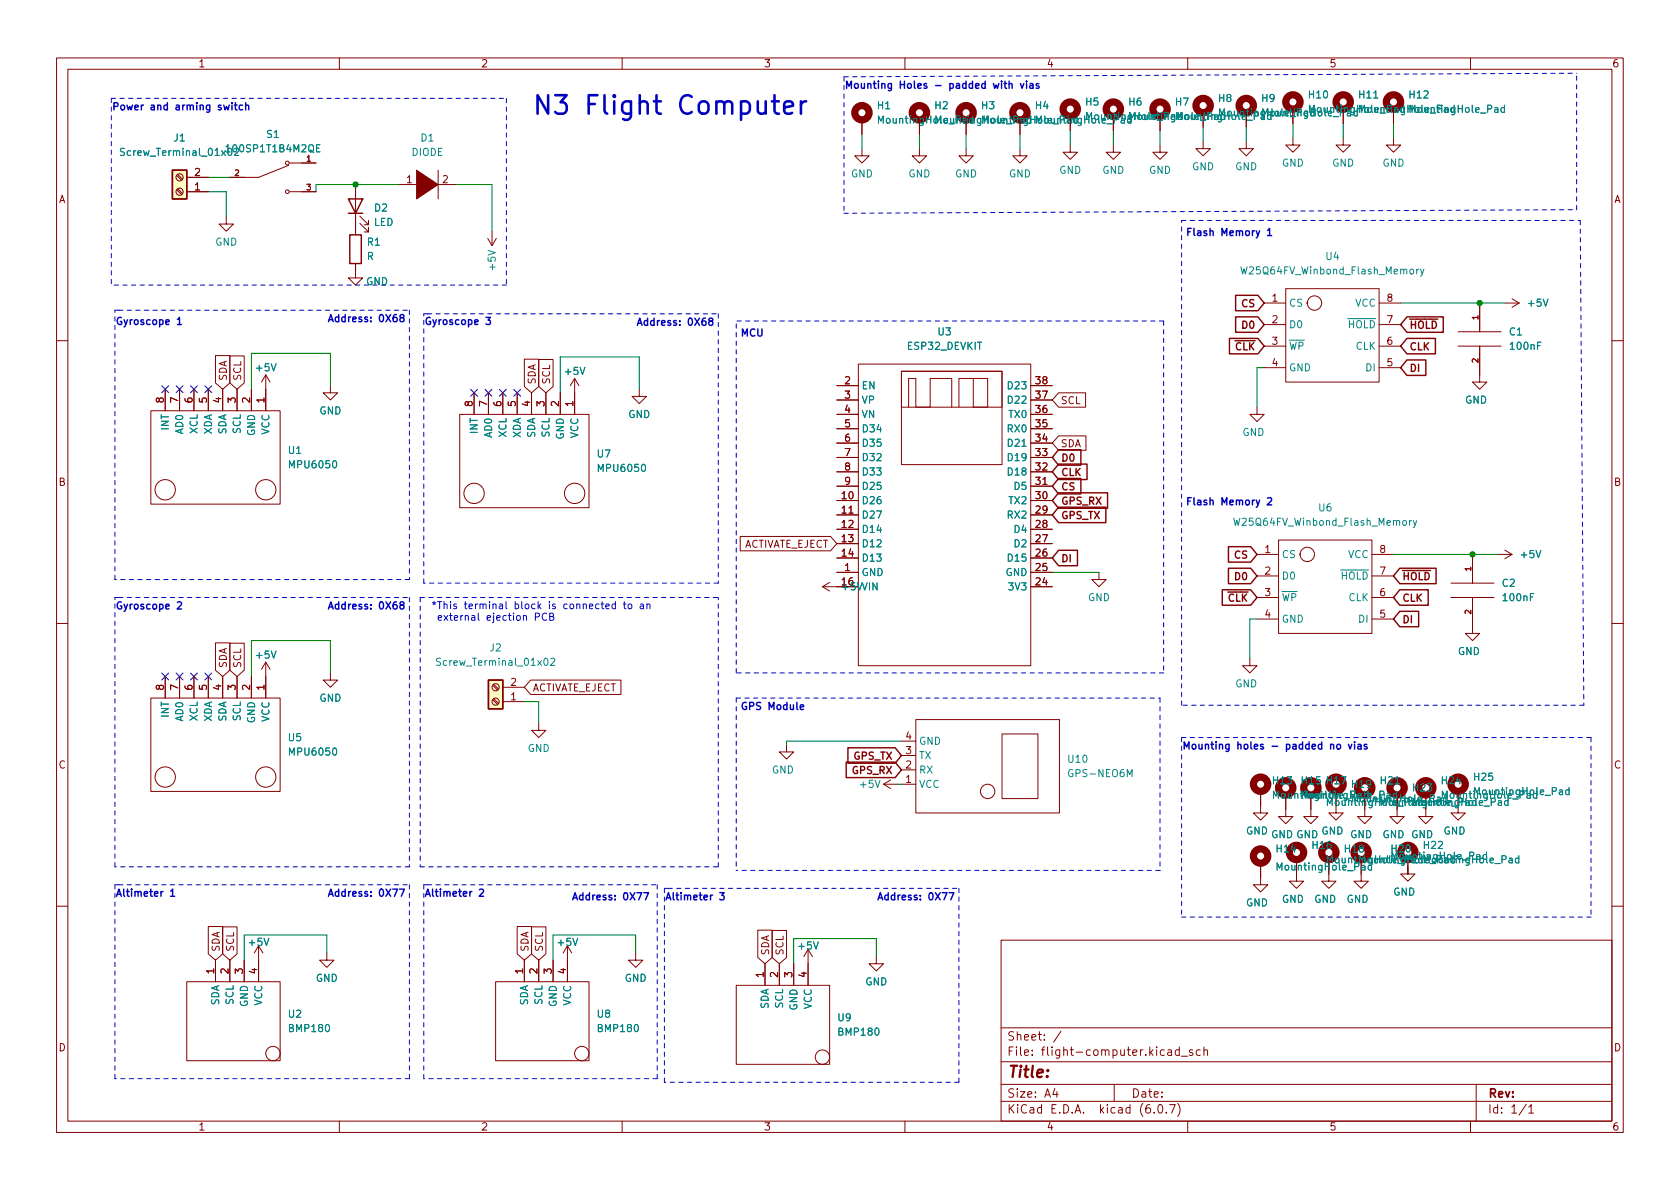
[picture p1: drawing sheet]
<svg xmlns="http://www.w3.org/2000/svg" width="297mm" height="210mm" viewBox="0 0 297 210" stroke-linecap="round" stroke-linejoin="round" font-family="sans-serif">
<g fill="none" stroke="#840000" stroke-width=".18">
<path d="M10 10.2h277v190.1h-277zM12 12.2h273v186.1h-273zM60 10.2v2M110 10.2v2M160 10.2v2M210 10.2v2M212.7 19.9v2.6M220.3 19.9v2.6M228.6 19.3v2.5M237.5 19.3v2.5M246.4 19.3v2.5M260 10.2v2"/>
<path d="M31.2 31l.9 .9M31.2 33.6l.9 .8M31.4 30.9l.9 .8M31.4 33.4l.9 .8M33 33.9h3.8M33 31.4h3.8M40 38.3v1.3h1.3l-1.3 1.3-1.3-1.3h1.3M51.1 29.2l-5.4 2.2h-5.1M51.2 33.9h4.7M51.2 28.8h4.7M62.9 32.6v8.9M63.6 39.5l1.6 1.5v-.7v.7h-.8"/>
<path d="M63.6 38.2l1.6 1.5v-.7v.7h-.8M70.5 32.6h3.8M76.8 32.6h3.8M77.5 30.1v5.1M152.4 26.3v1.3h1.3l-1.3 1.2-1.3-1.2h1.3M152.4 21.2v2.5M162.6 26.3v1.3h1.2l-1.2 1.2-1.3-1.2h1.3M162.6 21.2v2.5M170.8 26.3v1.3h1.3l-1.3 1.2-1.3-1.2h1.3M170.8 21.2v2.5M180.3 26.3v1.3h1.3l-1.3 1.2-1.2-1.2h1.2M180.3 21.2v2.5"/>
<path d="M189.2 25.6v1.3h1.3l-1.3 1.3-1.2-1.3h1.2M189.2 20.6v2.5M196.8 25.6v1.3h1.3l-1.3 1.3-1.2-1.3h1.2M196.8 20.6v2.5M205.1 25.6v1.3h1.3l-1.3 1.3-1.3-1.3h1.3M205.1 20.6v2.5M212.7 25v1.3h1.3l-1.3 1.3-1.2-1.3h1.2M220.3 25v1.3h1.3l-1.3 1.3-1.2-1.3h1.2M228.6 24.4v1.2h1.3l-1.3 1.3-1.3-1.3h1.3M237.5 24.4v1.2h1.3l-1.3 1.3-1.3-1.3h1.3M246.4 24.4v1.2h1.2l-1.2 1.3-1.3-1.3h1.3M62.9 46.6v2.5h1.2l-1.2 1.3-1.3-1.3h1.3"/>
<path d="M86.2 42.2l.8 1.2M87 40.9v2.5M87.8 42.2l-.8 1.2M223.5 53.6h3.8M223.5 57.4h3.8M227.3 51h16.5v16.6h-16.5zM243.8 53.6h3.8M243.8 57.4h3.8M257.8 58.7h7.6M261.6 53.6v5.1M266.1 53.6h2.5M267.3 52.8l1.3 .8"/>
<path d="M268.6 53.6l-1.3 .8M10 60.2h2M26.7 72.6h22.8v16.5h-22.8zM29.2 68.8v3.8M31.7 68.8v3.8M34.3 68.8v3.8M36.8 68.8v3.8M38.1 62.9h2.5v4.8l-1.2 1.1-1.3-1.1zM39.4 68.8v3.8M40.6 62.9h2.6v4.8l-1.3 1.1-1.3-1.1zM41.9 68.8v3.8M44.4 68.8v3.8"/>
<path d="M47 66.3v6.3M47 66.3l-.8 1.3M47 66.3l.8 1.3M58.4 68.2v1.3h1.3l-1.3 1.2-1.3-1.2h1.3M81.3 73.3h22.8v16.5h-22.8zM83.8 69.5v3.8M86.4 69.5v3.8M88.9 69.5v3.8M91.4 69.5v3.8M92.7 63.5h2.6v4.9l-1.3 1.1-1.3-1.1zM94 69.5v3.8M95.2 63.6h2.6v4.8l-1.3 1.1-1.3-1.1z"/>
<path d="M96.5 69.5v3.8M99.1 69.5v3.8M101.6 66.9v6.4M101.6 66.9l-.8 1.3M101.6 66.9l.8 1.3M113 68.8v1.3h1.3l-1.3 1.3-1.2-1.3h1.2M148 68.2h3.8M148 70.7h3.8M148 78.4h3.8M148 75.8h3.8M148 73.3h3.8M151.8 64.4h30.4v53.3h-30.4z"/>
<path d="M159.4 65.7h.1M159.4 65.7h17.8v16.5h-17.8zM159.4 65.7h17.8v6.3h-17.8zM160.7 72v-5.1h1.2v5.1h2.6v-5.1h3.8v5.1M172.1 66.9v5.1h2.5v-5.1h-5.1v5.1M182.2 68.2h3.9M182.2 70.7h3.9M182.2 78.4h3.9M182.2 75.8h3.9M182.2 73.3h3.9M187.2 77.1h4.8v2.5h-4.8l-1.1-1.2zM187.2 69.5h4.7v2.5h-4.7l-1.1-1.3z"/>
<path d="M222.2 72v1.3h1.3l-1.3 1.2-1.2-1.2h1.2M223.5 61.2h3.8M223.5 65h3.8M243.8 61.2h3.8M243.8 65h3.8M257.8 61.2h7.6M261.6 61.2v6.4h1.3l-1.3 1.2-1.3-1.2h1.3M285 60.2h2M130.9 94.9h15.9l1.2 1.2-1.2 1.3h-15.9zM148 88.5h3.8M148 91.1h3.8M148 93.6h3.8"/>
<path d="M148 96.1h3.8M148 98.7h3.8M148 86h3.8M148 83.4h3.8M148 80.9h3.8M182.2 88.5h3.9M182.2 91.1h3.9M182.2 93.6h3.9M182.2 96.1h3.9M182.2 98.7h3.9M182.2 86h3.9M182.2 83.4h3.9"/>
<path d="M182.2 80.9h3.9M222.2 98h3.9M226.1 95.5h16.5v16.5h-16.5zM242.6 98h3.8M260.3 98v5.1M264.8 98h2.5M266.1 97.3l1.2 .7M267.3 98l-1.2 .8M10 110.2h2M29.2 119.6v3.8M31.7 119.6v3.8M34.3 119.6v3.8"/>
<path d="M36.8 119.6v3.8M38.1 113.7h2.5v4.8l-1.2 1.1-1.3-1.1zM39.4 119.6v3.8M40.6 113.7h2.6v4.8l-1.3 1.1-1.3-1.1zM41.9 119.6v3.8M44.4 119.6v3.8M47 117.1v6.3M47 117.1l-.8 1.3M47 117.1l.8 1.3M58.4 119v1.3h1.3l-1.3 1.2-1.3-1.2h1.3M145.4 103.8h6.4M145.4 103.8l1.3 .7"/>
<path d="M146.7 103l-1.3 .8M148 101.2h3.8M182.2 101.2h3.9M182.2 103.8h3.9M194.3 101.2v1.3h1.3l-1.3 1.3-1.3-1.3h1.3M221 116.5v1.2h1.2l-1.2 1.3-1.3-1.3h1.3M222.2 101.8h3.9M222.2 105.7h3.9M222.2 109.5h3.9M242.6 101.8h3.8M242.6 105.7h3.8M242.6 109.5h3.8"/>
<path d="M256.5 105.7h7.7M256.5 103.1h7.7M260.3 105.7v6.3h1.3l-1.3 1.3-1.2-1.3h1.2M285 110.2h2M26.7 123.4h22.8v16.5h-22.8zM87.1 121.2l.9 .8M87.1 123.7l.9 .9M87.3 121l.9 .9M87.3 123.6l.9 .8M88.9 124.1h3.8M88.9 121.5h3.8M93.8 120.3h16v2.5h-16l-1.1-1.3z"/>
<path d="M95.2 127.9v1.3h1.3l-1.3 1.2-1.2-1.2h1.2M139.1 131.7v1.3h1.2l-1.2 1.2-1.3-1.2h1.3M156.2 138.7h2.5M156.2 138.7l1.3 .7M157.5 137.9l-1.3 .8M159.4 138.7h2.5M159.4 136.1h2.5M159.4 133.6h2.5M159.4 131.1h2.5M161.9 127.2h25.4v16.6h-25.4zM177.2 129.8h6.3v11.4h-6.3zM222.9 139.9v3.9h1.3l-1.3 1.2-1.3-1.2h1.3"/>
<path d="M236.2 139.9v3.9h1.3l-1.3 1.2-1.3-1.2h1.3M257.8 139.9v3.9h1.3l-1.3 1.2-1.3-1.2h1.3M222.9 152.6v3.9h1.3l-1.3 1.2-1.3-1.2h1.3M227.3 140.6v3.8h1.3l-1.3 1.3-1.2-1.3h1.2M229.2 152v3.8h1.3l-1.3 1.3-1.2-1.3h1.2M231.8 140.6v3.8h1.2l-1.2 1.3-1.3-1.3h1.3M234.9 152v3.8h1.3l-1.3 1.3-1.2-1.3h1.2M240.7 152v3.8h1.2l-1.2 1.3-1.3-1.3h1.3M241.3 140.6v3.8h1.3l-1.3 1.3-1.3-1.3h1.3M247 140.6v3.8h1.3l-1.3 1.3-1.3-1.3h1.3M248.9 152v2.6h-1.3l1.3 1.2 1.3-1.2h-1.3v-1.3M252.1 140.6v3.8h1.3l-1.3 1.3-1.3-1.3h1.3"/>
<path d="M10 160.2h2M33 173.6h16.5v14h-16.5zM36.8 163.8h2.6v4.9l-1.3 1.1-1.3-1.1zM38.1 169.8v3.8M39.4 163.9h2.5v4.8l-1.3 1.1-1.2-1.1zM40.6 169.8v3.8M43.2 169.8v3.8M45.7 167.3l-.7 1.2M45.7 167.3v6.3M45.7 167.3l.8 1.2M57.8 168.5v1.3h1.3l-1.3 1.3-1.3-1.3h1.3M87.6 173.6h16.5v14h-16.5z"/>
<path d="M91.4 163.8h2.6v4.9l-1.3 1.1-1.3-1.1zM92.7 169.8v3.8M94 163.9h2.5v4.8l-1.3 1.1-1.2-1.1zM95.2 169.8v3.8M97.8 169.8v3.8M100.3 167.3v6.3M100.3 167.3l-.7 1.2M100.3 167.3l.8 1.2M112.4 168.5v1.3h1.3l-1.3 1.3-1.3-1.3h1.3M130.2 174.2h16.5v14h-16.5zM134 164.5h2.5v4.8l-1.2 1.1-1.3-1.1zM135.3 170.4v3.8"/>
<path d="M136.5 164.5h2.6v4.8l-1.3 1.1-1.3-1.1zM137.8 170.4v3.8M140.3 170.4v3.8M142.9 167.9l-.8 1.3M142.9 167.9v6.3M142.9 167.9l.7 1.3M154.9 169.2v1.2h1.3l-1.3 1.3-1.2-1.3h1.2M177 166.3h108v32h-108zM285 160.2h2M60 198.3v2M110 198.3v2M160 198.3v2"/>
<path d="M177 194.8h108M177 191.8h108M177 187.8h108M177 181.8h108M186.5 192.5l-.4 1h1M186.9 193v1M187.6 182.4l-1.3 1.9M197 191.8v3M204.1 196.7v.1M204.9 195.4l.2-.1a.81 .81 0 0 1 .6 .7 .81 .81 0 0 1-.3 .8h-.2a.81 .81 0 0 1-.6-.6 .81 .81 0 0 1 .3-.8zM206.2 196.7v.1M206.5 185.7h.6v.9"/>
<path d="M206.8 195.3h1l-.7 1.5M207.1 186l-.5 .1a.29 .29 0 0 0-.2 .2 .29 .29 0 0 0 .2 .3h.5M208.2 195.1a1.72 1.72 0 0 1 0 2.3M208.5 185.7l-.4-.1-.3 .3v.4l.1 .3h.6M208.5 185.1v1.5M208.9 186.8h1.1M210 198.3v2M210.9 185.7l-.4-.1-.2 .2 .1 .3 .5 .1v.4h-.6M212.2 185.7l-.4-.1-.3 .3v.4l.1 .3h.6M212.9 185.8l.2-.2 .3 .1 .1 .9M212.9 185.1v1.5M260 198.3v2"/>
<path d="M261 191.8v6.5M269.9 195.3l-1.3 1.9M270.3 195.8l.4-.5v1.5M270.3 196.8h.9"/>
<circle cx="31.7" cy="33.9" r=".63"/>
<circle cx="31.7" cy="31.4" r=".63"/>
<circle cx="50.8" cy="33.9" r=".33"/>
<circle cx="50.8" cy="28.8" r=".33"/>
<circle cx="232.4" cy="53.6" r="1.27"/>
<circle cx="29.2" cy="86.6" r="1.8"/>
<circle cx="47" cy="86.6" r="1.8"/>
<circle cx="83.8" cy="87.2" r="1.8"/>
<circle cx="101.6" cy="87.2" r="1.8"/>
<circle cx="231.1" cy="98" r="1.27"/>
<circle cx="29.2" cy="137.4" r="1.8"/>
<circle cx="47" cy="137.4" r="1.8"/>
<circle cx="87.6" cy="121.5" r=".63"/>
<circle cx="87.6" cy="124.1" r=".63"/>
<circle cx="174.6" cy="139.9" r="1.27"/>
<circle cx="48.3" cy="186.3" r="1.27"/>
<circle cx="102.9" cy="186.3" r="1.27"/>
<circle cx="145.4" cy="186.9" r="1.27"/>
</g>
<g fill="none" stroke="#840000" stroke-width="1.3">
<circle cx="152.4" cy="19.9" r="1.27"/>
<circle cx="162.6" cy="19.9" r="1.27"/>
<circle cx="170.8" cy="19.9" r="1.27"/>
<circle cx="180.3" cy="19.9" r="1.27"/>
<circle cx="189.2" cy="19.3" r="1.27"/>
<circle cx="196.8" cy="19.3" r="1.27"/>
<circle cx="205.1" cy="19.3" r="1.27"/>
<circle cx="212.7" cy="18.7" r="1.27"/>
<circle cx="220.3" cy="18.7" r="1.27"/>
<circle cx="228.6" cy="18" r="1.27"/>
<circle cx="237.5" cy="18" r="1.27"/>
<circle cx="246.4" cy="18" r="1.27"/>
<circle cx="222.9" cy="138.7" r="1.27"/>
<circle cx="227.3" cy="139.3" r="1.27"/>
<circle cx="231.8" cy="139.3" r="1.27"/>
<circle cx="236.2" cy="138.7" r="1.27"/>
<circle cx="241.3" cy="139.3" r="1.27"/>
<circle cx="247" cy="139.3" r="1.27"/>
<circle cx="252.1" cy="139.3" r="1.27"/>
<circle cx="257.8" cy="138.7" r="1.27"/>
<circle cx="222.9" cy="151.4" r="1.27"/>
<circle cx="229.2" cy="150.7" r="1.27"/>
<circle cx="234.9" cy="150.7" r="1.27"/>
<circle cx="240.7" cy="150.7" r="1.27"/>
<circle cx="248.9" cy="150.7" r="1.27"/>
</g>
<g fill="none" stroke="#008484" stroke-width=".18">
<path d="M197.1 19.9v1.1l.3 .1M197.8 19.9v.1M266 19.1l-.4-.1-.2 .3 .1 .5h.5M266 18.6v1.3M22 26.3l-.5-.1-.2 .1v.4l.6 .2 .1 .4-.2 .2-.5-.1M39.9 26l.4-.4v1.3M56.6 25.6h-.6v1.3h.6M192.2 21.1v-1.2l.4 .9 .4-.9v1.2M200 21l-.4-.1-.3 .3 .2 .5h.5M200.1 20.3v1l-.3 .3-.3-.1M200.1 20.4l-.4-.1-.2 .2 .1 .6h.5M215.9 20.3v1l-.2 .3-.3-.1"/>
<path d="M215.9 20.4l-.3-.1-.3 .2 .2 .6h.4M219.4 47.2l.3 1.2 .3-.9 .2 .9 .3-1.2M250.5 47.6v.8M250.9 47.6l-.4 .2M251.2 47.6l.3 .8M251.8 47.6l-.5 1.2-.1 .1M218.1 91.6l.3 1.3 .3-.9 .2 .9 .3-1.3M249.2 92.1v.8M249.6 92.1l-.4 .2M249.9 92.1l.3 .8M250.5 92.1l-.4 1.1-.2 .1M77.9 116.5l-.5-.1-.2 .1v.4l.6 .2 .1 .3-.2 .3-.5-.1"/>
<path d="M97.4 116.5l.5-.1 .2 .4-.8 .9h.8M246.9 139.9v1.3M265.6 139.3v1l.3 .2M266.4 139.3v.1M269.3 139.3v1.2M270 139.3v1.2M270.6 139.8l.2-.1 .3 .1 .1 .5-.1 .2h-.3l-.2-.1zM271.7 139.9v1.3M271.7 139.3v1l.2 .2M274.5 139.9h.6l.1-.2-.1-.3-.6-.1v1.2M275.7 139.7h.5l.1 .8M276.3 140h-.4l-.2 .2 .2 .3h.4"/>
<path d="M277.4 139.7h-.3l-.3 .2 .1 .6h.5M277.4 139.3v1.2M234.7 142.4v-1.2l.4 .9 .4-.9v1.2M236.2 141.6h.3l.3 .2v.4l-.3 .2h-.3l-.1-.2zM237.3 141.6l.1 .8h.3l.1-.1M237.8 141.6v.8M238.4 141.7l.2-.1h.3l.1 .8M238.4 141.6v.8M242.5 153.1l-.4-.1-.2 .3 .1 .5h.5M242.5 152.6v1.3M246.1 152v-1.3l.5 .9 .4-.9v1.3M250.3 151.8l.3-.1 .3 .3v.3l-.3 .3-.3-.1-.1-.2z"/>
<path d="M250.8 151.1h.5M251 150.7v1.1l.3 .2M251.4 151.8l-.4-.1-.2 .3 .1 .5h.5M251.4 151.3v1.3M251.4 151.3v1.1l.2 .2M251.8 150.7v.1M254.7 150.7v1.3M255.4 150.7v1.3M257.1 150.7v1.1l.2 .2M259.9 151.3h.6l.1-.2-.1-.3-.6-.1v1.3M260.7 140.5v-1.2l.5 .9 .4-.9v1.2M262.8 150.7v1.3"/>
<path d="M266.6 141.6h-.3l-.3 .2 .1 .6h.5M266.6 141.2v1.2M268.5 151.8l-.3-.1-.3 .3 .1 .5h.5M268.5 151.3v1.3M271.7 140.4l-.4-.1-.2 .3 .1 .5h.5M272.3 140.1l.6-.1v-.3h-.4l-.2 .2 .1 .6h.5M273.2 140.6h1"/>
</g>
<g fill="#ffffc2" stroke="#ffffc2" stroke-width=".18">
<path d="M30.5 30.1h2.5v5.1h-2.5z"/>
<path d="M86.4 120.3h2.5v5h-2.5z"/>
</g>
<g fill="none" stroke="#840000" stroke-width=".25">
<path d="M30.5 30.1h2.5v5.1h-2.5zM61.6 35.2h2.5l-1.2 2.5zM61.6 37.7h2.5M61.8 41.5h2.1v5.1h-2.1zM217.4 59.8h5l1.1 1.4-1.1 1.4h-5zM218.5 52.2h3.9l1.1 1.4-1.1 1.4h-3.9zM218.5 56h3.9l1.1 1.4-1.1 1.4h-3.9zM248.8 56h6.4v2.8h-6.4l-1.2-1.4zM248.8 59.8h5v2.8h-5l-1.2-1.4zM187.2 79.5h3.9v2.8h-3.9l-1.1-1.4zM248.8 63.7h3.3v2.7h-3.3l-1.2-1.4zM187.2 84.6h3.9v2.7h-3.9l-1.1-1.3z"/>
<path d="M187.2 82.1h5v2.7h-5l-1.1-1.4zM187.2 87.1h8.6v2.8h-8.6l-1.1-1.4zM187.2 89.7h8.3v2.7h-8.3l-1.1-1.3zM187.2 97.3h3.3v2.7h-3.3l-1.1-1.3zM217.2 96.7h3.9l1.1 1.3-1.1 1.4h-3.9zM216.1 104.3h5l1.1 1.4-1.1 1.3h-5zM217.2 100.5h3.9l1.1 1.3-1.1 1.4h-3.9zM247.5 100.5h6.4v2.7h-6.4l-1.1-1.4zM247.5 104.3h5v2.7h-5l-1.1-1.3zM247.5 108.1h3.3v2.7h-3.3l-1.1-1.3zM86.4 120.3h2.5v5h-2.5zM149.6 134.8h8.7l1.1 1.3-1.1 1.4h-8.7z"/>
<path d="M149.9 132.2h8.4l1.1 1.4-1.1 1.4h-8.4z"/>
</g>
<g fill="#840000" stroke="#840000" stroke-width=".18">
<path d="M73.7 30.1l3.8 2.5-3.8 2.6z"/>
<circle cx="229.9" cy="98" r=".08"/>
<circle cx="231.1" cy="53.6" r=".08"/>
</g>
<g fill="none" stroke="#0000c2" stroke-width=".25">
<path d="M41.4 18.6h.5M41.6 18.2v1l.3 .2M42.9 18.6h-.4l-.2 .2 .1 .6h.5M43.4 18.7l.2-.1h.3l.1 .8M43.4 18.2v1.2M178.4 14.9l.2-.1h.3l.1 .8M180.4 14.8l.3 .8 .3-.8M181.5 14.3v.2M181.5 14.8v.8M182.1 14.8h.5l.1 .8M182.7 15.1h-.5l-.2 .2 .2 .3h.5M183.7 14.8h-.3l-.2 .2 .1 .1 .4 .2v.3h-.5"/>
<path d="M31.4 56.5l.3-.4v1.3M31.4 57.4h.7M71 56.2l-.3-.3 .1-.2 .2-.1 .3 .1 .1 .2v.1l-.6 .2-.1 .2v.3l.3 .2 .3-.1 .1-.1v-.3l-.2-.2M85.9 56.1h.8l-.4 .5 .3 .1v.6l-.1 .1-.6-.1M125.6 56.8l-.3-.2 .1-.2 .2-.1h.3l.1 .2v.2l-.6 .2-.1 .1v.3l.3 .2h.3l.1-.2v-.3l-.2-.2M224.1 40.7l.4-.3v1.3M224.1 41.7h.7M224.1 88.1l.5-.1 .2 .4-.8 .9h.8M31.4 106.5l.5-.1 .2 .4-.8 .9h.8M71 107l-.3-.3 .1-.2 .2-.1 .3 .1 .1 .2v.1l-.6 .2-.1 .2v.3l.3 .2 .3-.1 .1-.1v-.3l-.2-.2M141.5 125l.6-.1-.1-.2-.3-.1-.2 .2 .1 .6h.4M236.4 131.7l.2-.1 .4 .1v.5l-.1 .2-.3 .1-.2-.2z"/>
<path d="M238.4 131.6l.3 .9 .3-.9M239.5 131.2v.1M239.5 131.6v.9M240.1 131.7h.5v.8M240.6 131.9l-.4 .1-.2 .2 .2 .3 .4-.1M241.7 131.7l-.3-.1-.2 .2 .1 .2 .4 .1v.3h-.5M30.2 157.6l.3-.4v1.3M30.2 158.5h.7M70.7 157.2h.8l-.5 1.3M84.8 157.3l.5-.1 .2 .4-.8 .9h.8M113.8 157.9h.9l-.6 1.2M127.3 157.9h.7l-.4 .4 .4 .2v.5l-.2 .1-.5-.1"/>
<path d="M167.8 157.9h.9l-.6 1.2"/>
</g>
<g fill="none" stroke="#0000c2" stroke-width=".18">
<path d="M94.7 109.1l.6-.1 .1-.2-.1-.3-.6-.1v1.3M96.7 108.5a.6 .6 0 0 0-.9 .5 .6 .6 0 0 0 .6 .7l.3-.1M97.2 109h.5l.2-.2-.1-.3-.6-.1v1.3h.5l.2-.1v-.3l-.3-.3M107.1 107.2l.6-.1v-.2l-.4-.1-.2 .2 .1 .6h.5M108.8 106.9l-.4-.1-.2 .2 .1 .6h.5M108.8 106.4v1.2M110.2 106.8h.5M110.4 106.4v1.1l.3 .1M111.2 106.9l.3-.1 .2 .2v.4l-.2 .2h-.3l-.1-.2zM113.2 106.9h.5l.1 .7M113.8 107.1l-.5 .1-.1 .1 .1 .3h.5M114.4 106.9l.2-.1 .3 .1v.7"/>
<path d="M114.4 106.8v.8"/>
</g>
<path d="M138.7 19l1.5-.3-.1-.6-.4-.2h-.6l-.3 .2-.1 .3v1.2l.1 .3 .3 .2h.6l.4-.2M141.6 17.9v2.2M142.5 17.9a.84 .84 0 0 0-.9 .6" fill="none" stroke="#0000c2" stroke-width=".45"/>
<g fill="none" stroke="#0000c2" stroke-width=".18" stroke-dasharray=".8 .8">
<path d="M19.7 17.4v33M19.7 17.4h69.8M89.5 17.4v33M149.2 13.6v24.1M149.2 13.6l129.6-.7M149.2 37.7l129.6-.6M208.9 39h70.5M278.8 37.1v-24.2M279.4 39l.6 85.7M20.3 54.9h1.3M21 54.9h51.4M72.4 54.9v47.6"/>
<path d="M74.9 55.5h1.3M75.6 55.5h51.4M89.5 50.4h-69.8M127 55.5v47.6M205.7 56.8h-75.5M205.7 56.8v62.2M20.3 102.5v-47.6M20.3 105.7h1.3M21 105.7h51.4M72.4 102.5h-52.1M72.4 105.7v47.6M74.3 105.7h52.7"/>
<path d="M74.3 105.7v47.6M74.9 103.1v-47.6M127 103.1h-52.1M130.2 119v-62.2M205.7 119h-75.5M130.2 123.4v30.5M130.2 123.4h74.9M205.1 123.4v30.5M208.9 130.4h72.4M208.9 124.7v-85.7M208.9 130.4v31.8M280 124.7h-71.1"/>
<path d="M281.3 130.4v31.8M20.3 153.3v-47.6M20.3 156.5h.7M21 156.5h51.4M72.4 156.5v34.2M72.4 153.3h-52.1M74.3 153.3h52.7M74.9 156.5h.7M75.6 156.5h40.6M116.2 156.5v34.2M117.5 157.1h.6M118.1 157.1h51.4"/>
<path d="M127 153.3v-47.6M169.5 157.1v34.3M205.1 153.9h-74.9M281.3 162.2h-72.4M20.3 190.7v-34.2M72.4 190.7h-52.1M74.9 190.7v-34.2M116.2 190.7h-41.3M117.5 191.4v-34.3M169.5 191.4h-52"/>
</g>
<g fill="none" stroke="#008400" stroke-width=".18">
<path d="M36.8 31.4h3.8M36.8 33.9h3.2v4.4M70.5 32.6h-14.6v1.3M80.6 32.6h6.4v8.3M152.4 23.7v2.6M162.6 23.7v2.6M170.8 23.7v2.6M180.3 23.7v2.6M189.2 23.1v2.5M196.8 23.1v2.5M205.1 23.1v2.5M212.7 22.5v2.5"/>
<path d="M220.3 22.5v2.5M228.6 21.8v2.6M237.5 21.8v2.6M246.4 21.8v2.6M247.6 53.6h18.5M58.4 68.2v-5.7h-14v6.3M113 68.8v-5.7h-13.9v6.4M223.5 65h-1.3v7M246.4 98h18.4M58.4 119v-5.7h-14v6.3M186.1 101.2h8.2M222.2 109.5h-1.2v7"/>
<path d="M92.7 124.1h2.5v3.8M158.7 138.7h.7M159.4 131.1h-20.3v.6M248.9 153.3v1.3M57.8 168.5v-3.2h-14.6v4.5M112.4 168.5v-3.2h-14.6v4.5M154.9 169.2v-3.2h-14.6v4.4"/>
</g>
<g fill="none" stroke="#000084" stroke-width=".18">
<path d="M28.6 68.2l1.2 1.2M29.8 68.2l-1.2 1.2M31.1 68.2l1.3 1.2M32.4 68.2l-1.3 1.2M33.7 68.2l1.2 1.2M34.9 68.2l-1.2 1.2M36.2 68.2l1.2 1.2M37.4 68.2l-1.2 1.2M83.2 68.9l1.2 1.2M84.4 68.9l-1.2 1.2M85.8 68.9l1.2 1.2M87 68.9l-1.2 1.2"/>
<path d="M88.3 68.9l1.2 1.2M89.5 68.9l-1.2 1.2M90.8 68.9l1.2 1.2M92 68.9l-1.2 1.2M28.6 119l1.2 1.2M29.8 119l-1.2 1.2M31.1 119l1.3 1.2M32.4 119l-1.3 1.2M33.7 119l1.2 1.2M34.9 119l-1.2 1.2M36.2 119l1.2 1.2M37.4 119l-1.2 1.2"/>
</g>
<g fill="#008400" stroke="#008400" stroke-width=".18">
<circle cx="62.9" cy="32.6" r=".46"/>
<circle cx="261.6" cy="53.6" r=".46"/>
<circle cx="260.3" cy="98" r=".46"/>
</g>
<text font-size="4.6" fill="#0000c2" x="94" y="20.3">N3 Flight Computer</text>
<text font-size="2.8" fill="#840000" x="178" y="190.6">Title:</text>
<g font-size="2.1" fill="#840000">
<text x="178" y="184">Sheet: /</text>
<text x="178" y="186.7">File: flight-computer.kicad_sch</text>
<text x="178" y="196.9">KiCad E.D.A. kicad (6.0.7)</text>
<text x="178" y="194.1">Size: A4</text>
<text x="200" y="194.1">Date:</text>
<text x="263" y="194.1">Rev:</text>
<text x="263" y="196.9">Id: 1/1</text>
</g>
<g font-size="1.8" fill="#840000">
<text x="35" y="11.9">1</text>
<text x="85" y="11.9">2</text>
<text x="135" y="11.9">3</text>
<text x="185" y="11.9">4</text>
<text x="235" y="11.9">5</text>
<text x="285" y="11.9">6</text>
<text x="10.3" y="35.9">A</text>
<text x="34.4" y="33.6">1</text>
<text x="34.4" y="31.1">2</text>
<text x="71.9" y="32.4">1</text>
<text x="78.2" y="32.4">2</text>
<text x="285.3" y="35.9">A</text>
<text x="224.9" y="53.3">1</text>
<text x="245.3" y="53.3">8</text>
<text x="219.6" y="54.3">CS</text>
<text x="219.8" y="58.1">D0</text>
<text x="224.9" y="57.1">2</text>
<text x="245.3" y="57.1">7</text>
<text x="249.1" y="58.1">~{HOLD}</text>
<text x="217.1" y="61.9">~{CLK}</text>
<text x="224.9" y="61">3</text>
<text x="224.9" y="64.8">4</text>
<text x="245.3" y="64.8">5</text>
<text x="245.3" y="61">6</text>
<text x="249.1" y="61.9">CLK</text>
<text x="249.1" y="65.7">DI</text>
<text x="29" y="71.2" transform="rotate(-90 29 71.2)">8</text>
<text x="31.5" y="71.2" transform="rotate(-90 31.5 71.2)">7</text>
<text x="34" y="71.2" transform="rotate(-90 34 71.2)">6</text>
<text x="36.6" y="71.2" transform="rotate(-90 36.6 71.2)">5</text>
<text x="39.1" y="71.2" transform="rotate(-90 39.1 71.2)">4</text>
<text x="40.1" y="67.4" transform="rotate(-90 40.1 67.4)">SDA</text>
<text x="41.7" y="71.2" transform="rotate(-90 41.7 71.2)">3</text>
<text x="42.6" y="67.4" transform="rotate(-90 42.6 67.4)">SCL</text>
<text x="44.2" y="71.2" transform="rotate(-90 44.2 71.2)">2</text>
<text x="46.7" y="71.2" transform="rotate(-90 46.7 71.2)">1</text>
<text x="83.6" y="71.9" transform="rotate(-90 83.6 71.9)">8</text>
<text x="86.1" y="71.9" transform="rotate(-90 86.1 71.9)">7</text>
<text x="88.6" y="71.9" transform="rotate(-90 88.6 71.9)">6</text>
<text x="91.2" y="71.9" transform="rotate(-90 91.2 71.9)">5</text>
<text x="93.7" y="71.9" transform="rotate(-90 93.7 71.9)">4</text>
<text x="94.7" y="68" transform="rotate(-90 94.7 68)">SDA</text>
<text x="96.3" y="71.9" transform="rotate(-90 96.3 71.9)">3</text>
<text x="97.2" y="68" transform="rotate(-90 97.2 68)">SCL</text>
<text x="98.8" y="71.9" transform="rotate(-90 98.8 71.9)">2</text>
<text x="101.3" y="71.9" transform="rotate(-90 101.3 71.9)">1</text>
<text x="149.4" y="67.9">2</text>
<text x="149.4" y="70.5">3</text>
<text x="183.2" y="70.5">37</text>
<text x="183.2" y="67.9">38</text>
<text x="187.5" y="71.5">SCL</text>
<text x="149.4" y="73">4</text>
<text x="149.4" y="75.6">5</text>
<text x="183.2" y="75.6">35</text>
<text x="183.2" y="73">36</text>
<text x="149.4" y="78.1">6</text>
<text x="149.4" y="80.6">7</text>
<text x="149.4" y="83.2">8</text>
<text x="183.2" y="83.2">32</text>
<text x="183.2" y="80.6">33</text>
<text x="183.2" y="78.1">34</text>
<text x="187.5" y="81.6">D0</text>
<text x="187.5" y="79.1">SDA</text>
<text x="10.3" y="85.9">B</text>
<text x="148.9" y="88.3">10</text>
<text x="149.4" y="85.7">9</text>
<text x="183.2" y="88.3">30</text>
<text x="183.2" y="85.7">31</text>
<text x="187.5" y="86.7">CS</text>
<text x="187.5" y="84.2">CLK</text>
<text x="187.5" y="89.2">GPS_RX</text>
<text x="285.3" y="85.9">B</text>
<text x="148.9" y="90.8">11</text>
<text x="148.9" y="93.3">12</text>
<text x="148.9" y="95.9">13</text>
<text x="183.2" y="95.9">27</text>
<text x="183.2" y="93.3">28</text>
<text x="183.2" y="90.8">29</text>
<text x="187.5" y="91.8">GPS_TX</text>
<text x="131" y="96.9">ACTIVATE_EJECT</text>
<text x="148.9" y="98.4">14</text>
<text x="149.4" y="101">1</text>
<text x="183.2" y="101">25</text>
<text x="183.2" y="98.4">26</text>
<text x="187.5" y="99.4">DI</text>
<text x="218.4" y="98.8">CS</text>
<text x="223.7" y="97.8">1</text>
<text x="223.7" y="101.6">2</text>
<text x="244" y="101.6">7</text>
<text x="244" y="97.8">8</text>
<text x="183.2" y="103.5">24</text>
<text x="215.8" y="106.4">~{CLK}</text>
<text x="218.6" y="102.6">D0</text>
<text x="223.7" y="105.4">3</text>
<text x="244" y="105.4">6</text>
<text x="247.8" y="102.6">~{HOLD}</text>
<text x="247.8" y="106.4">CLK</text>
<text x="223.7" y="109.2">4</text>
<text x="244" y="109.2">5</text>
<text x="247.8" y="110.2">DI</text>
<text x="40.1" y="118.2" transform="rotate(-90 40.1 118.2)">SDA</text>
<text x="42.6" y="118.2" transform="rotate(-90 42.6 118.2)">SCL</text>
<text x="29" y="122" transform="rotate(-90 29 122)">8</text>
<text x="31.5" y="122" transform="rotate(-90 31.5 122)">7</text>
<text x="34" y="122" transform="rotate(-90 34 122)">6</text>
<text x="36.6" y="122" transform="rotate(-90 36.6 122)">5</text>
<text x="39.1" y="122" transform="rotate(-90 39.1 122)">4</text>
<text x="41.7" y="122" transform="rotate(-90 41.7 122)">3</text>
<text x="44.2" y="122" transform="rotate(-90 44.2 122)">2</text>
<text x="46.7" y="122" transform="rotate(-90 46.7 122)">1</text>
<text x="90.3" y="123.8">1</text>
<text x="90.3" y="121.3">2</text>
<text x="94.1" y="122.3">ACTIVATE_EJECT</text>
<text x="160.2" y="130.8">4</text>
<text x="10.3" y="135.9">C</text>
<text x="150.8" y="136.9">GPS_RX</text>
<text x="151" y="134.3">GPS_TX</text>
<text x="160.2" y="135.9">2</text>
<text x="160.2" y="133.3">3</text>
<text x="285.3" y="135.9">C</text>
<text x="160.2" y="138.4">1</text>
<text x="37.8" y="172.2" transform="rotate(-90 37.8 172.2)">1</text>
<text x="38.8" y="168.4" transform="rotate(-90 38.8 168.4)">SDA</text>
<text x="40.4" y="172.2" transform="rotate(-90 40.4 172.2)">2</text>
<text x="41.4" y="168.4" transform="rotate(-90 41.4 168.4)">SCL</text>
<text x="42.9" y="172.2" transform="rotate(-90 42.9 172.2)">3</text>
<text x="45.5" y="172.2" transform="rotate(-90 45.5 172.2)">4</text>
<text x="92.5" y="172.2" transform="rotate(-90 92.5 172.2)">1</text>
<text x="93.4" y="168.4" transform="rotate(-90 93.4 168.4)">SDA</text>
<text x="95" y="172.2" transform="rotate(-90 95 172.2)">2</text>
<text x="96" y="168.4" transform="rotate(-90 96 168.4)">SCL</text>
<text x="97.5" y="172.2" transform="rotate(-90 97.5 172.2)">3</text>
<text x="100.1" y="172.2" transform="rotate(-90 100.1 172.2)">4</text>
<text x="135" y="172.8" transform="rotate(-90 135 172.8)">1</text>
<text x="136" y="169" transform="rotate(-90 136 169)">SDA</text>
<text x="137.5" y="172.8" transform="rotate(-90 137.5 172.8)">2</text>
<text x="138.5" y="169" transform="rotate(-90 138.5 169)">SCL</text>
<text x="140.1" y="172.8" transform="rotate(-90 140.1 172.8)">3</text>
<text x="142.6" y="172.8" transform="rotate(-90 142.6 172.8)">4</text>
<text x="10.3" y="185.9">D</text>
<text x="285.3" y="185.9">D</text>
<text x="35" y="199.9">1</text>
<text x="85" y="199.9">2</text>
<text x="135" y="199.9">3</text>
<text x="185" y="199.9">4</text>
<text x="235" y="199.9">5</text>
<text x="285" y="199.9">6</text>
</g>
<g font-size="1.8" fill="#0000c2">
<text x="149.2" y="15.7">Mounting Holes - padded with vias</text>
<text x="19.7" y="19.5">Power and arming switch</text>
<text x="209.5" y="41.7">Flash Memory 1</text>
<text x="20.3" y="57.4">Gyroscope 1</text>
<text x="57.8" y="57">Address: 0X68</text>
<text x="74.9" y="57.4">Gyroscope 3</text>
<text x="112.4" y="57.6">Address: 0X68</text>
<text x="130.8" y="59.5">MCU</text>
<text x="209.5" y="89.3">Flash Memory 2</text>
<text x="20.3" y="107.8">Gyroscope 2</text>
<text x="57.8" y="107.8">Address: 0X68</text>
<text x="76.2" y="107.7">*This terminal block is connected to an</text>
<text x="76.7" y="109.8">external ejection PCB</text>
<text x="130.8" y="125.5">GPS Module</text>
<text x="208.9" y="132.5">Mounting holes - padded no vias</text>
<text x="20.3" y="158.6">Altimeter 1</text>
<text x="57.8" y="158.6">Address: 0X77</text>
<text x="74.9" y="158.6">Altimeter 2</text>
<text x="101" y="159.2">Address: 0X77</text>
<text x="117.5" y="159.2">Altimeter 3</text>
<text x="154.9" y="159.2">Address: 0X77</text>
</g>
<g font-size="1.8" fill="#008484">
<text x="231.5" y="17.4">H10</text>
<text x="240.4" y="17.4">H11</text>
<text x="249.3" y="17.4">H12</text>
<text x="155.2" y="19.3">H1</text>
<text x="155.7" y="21.8">MountingHole_Pad</text>
<text x="165.3" y="19.3">H2</text>
<text x="165.8" y="21.8">MountingHole_Pad</text>
<text x="173.6" y="19.3">H3</text>
<text x="174.1" y="21.8">MountingHole_Pad</text>
<text x="183.1" y="19.3">H4</text>
<text x="183.6" y="21.8">MountingHole_Pad</text>
<text x="192" y="18.7">H5</text>
<text x="199.6" y="18.7">H6</text>
<text x="200.1" y="21.2">MountingHole_Pad</text>
<text x="207.9" y="18.7">H7</text>
<text x="215.5" y="18">H8</text>
<text x="216" y="20.6">MountingHole_Pad</text>
<text x="223.1" y="18">H9</text>
<text x="223.6" y="20.6">MountingHole_Pad</text>
<text x="231.9" y="19.9">MountingHole_Pad</text>
<text x="240.7" y="19.9">MountingHole_Pad</text>
<text x="249.6" y="19.9">MountingHole_Pad</text>
<text x="22" y="27.6">Screw_Terminal_01x02</text>
<text x="30.8" y="25">J1</text>
<text x="40.4" y="26.9">100SP1T1B4M2QE</text>
<text x="47.2" y="24.4">S1</text>
<text x="72.8" y="27.6">DIODE</text>
<text x="74.4" y="25">D1</text>
<text x="226.6" y="29.5">GND</text>
<text x="235.5" y="29.5">GND</text>
<text x="244.4" y="29.5">GND</text>
<text x="150.4" y="31.4">GND</text>
<text x="160.6" y="31.4">GND</text>
<text x="168.8" y="31.4">GND</text>
<text x="178.4" y="31.4">GND</text>
<text x="187.3" y="30.7">GND</text>
<text x="194.9" y="30.7">GND</text>
<text x="203.1" y="30.7">GND</text>
<text x="210.8" y="30.1">GND</text>
<text x="218.4" y="30.1">GND</text>
<text x="66.1" y="39.9">LED</text>
<text x="66.2" y="37.4">D2</text>
<text x="38" y="43.4">GND</text>
<text x="64.8" y="46">R</text>
<text x="65" y="43.4">R1</text>
<text x="87.6" y="47.7" transform="rotate(-90 87.6 47.7)">+5V</text>
<text x="234.5" y="46">U4</text>
<text x="64.7" y="50.4">GND</text>
<text x="220" y="48.5">W25Q64FV_Winbond_Flash_Memory</text>
<text x="165.9" y="59.3">U3</text>
<text x="227.8" y="54.2">CS</text>
<text x="227.8" y="58">D0</text>
<text x="236.9" y="58">~{HOLD}</text>
<text x="239.6" y="54.2">VCC</text>
<text x="266.9" y="59.3">C1</text>
<text x="270.3" y="54.2">+5V</text>
<text x="45.4" y="65.7">+5V</text>
<text x="160.5" y="61.8">ESP32_DEVKIT</text>
<text x="227.8" y="61.8">~{WP}</text>
<text x="227.8" y="65.7">GND</text>
<text x="239.7" y="61.8">CLK</text>
<text x="241.6" y="65.7">DI</text>
<text x="267.2" y="61.8">100nF</text>
<text x="100" y="66.3">+5V</text>
<text x="152.3" y="68.8">EN</text>
<text x="152.3" y="71.4">VP</text>
<text x="178.5" y="71.4">D22</text>
<text x="178.5" y="68.8">D23</text>
<text x="259" y="71.4">GND</text>
<text x="29.8" y="76" transform="rotate(-90 29.8 76)">INT</text>
<text x="32.4" y="76.7" transform="rotate(-90 32.4 76.7)">AD0</text>
<text x="34.9" y="76.7" transform="rotate(-90 34.9 76.7)">XCL</text>
<text x="37.5" y="76.9" transform="rotate(-90 37.5 76.9)">XDA</text>
<text x="40" y="76.9" transform="rotate(-90 40 76.9)">SDA</text>
<text x="42.5" y="76.7" transform="rotate(-90 42.5 76.7)">SCL</text>
<text x="45.1" y="77.1" transform="rotate(-90 45.1 77.1)">GND</text>
<text x="47.6" y="76.9" transform="rotate(-90 47.6 76.9)">VCC</text>
<text x="56.5" y="73.3">GND</text>
<text x="84.5" y="76.6" transform="rotate(-90 84.5 76.6)">INT</text>
<text x="87" y="77.3" transform="rotate(-90 87 77.3)">AD0</text>
<text x="89.5" y="77.3" transform="rotate(-90 89.5 77.3)">XCL</text>
<text x="92.1" y="77.5" transform="rotate(-90 92.1 77.5)">XDA</text>
<text x="94.6" y="77.5" transform="rotate(-90 94.6 77.5)">SDA</text>
<text x="97.2" y="77.3" transform="rotate(-90 97.2 77.3)">SCL</text>
<text x="99.7" y="77.7" transform="rotate(-90 99.7 77.7)">GND</text>
<text x="102.2" y="77.5" transform="rotate(-90 102.2 77.5)">VCC</text>
<text x="111.1" y="73.9">GND</text>
<text x="152.3" y="73.9">VN</text>
<text x="152.3" y="76.4">D34</text>
<text x="178.3" y="76.4">RX0</text>
<text x="178.5" y="73.9">TX0</text>
<text x="219.6" y="77.1">GND</text>
<text x="51" y="80.3">U1</text>
<text x="51.4" y="82.8">MPU6050</text>
<text x="105.6" y="80.9">U7</text>
<text x="106" y="83.4">MPU6050</text>
<text x="152.3" y="79">D35</text>
<text x="152.3" y="81.5">D32</text>
<text x="178.5" y="81.5">D19</text>
<text x="178.5" y="79">D21</text>
<text x="152.3" y="89.1">D26</text>
<text x="152.3" y="84.1">D33</text>
<text x="152.3" y="86.6">D25</text>
<text x="178.5" y="89.1">TX2</text>
<text x="178.5" y="84.1">D18</text>
<text x="179.5" y="86.6">D5</text>
<text x="152.3" y="91.7">D27</text>
<text x="152.3" y="94.2">D14</text>
<text x="178.3" y="91.7">RX2</text>
<text x="179.5" y="94.2">D4</text>
<text x="218.7" y="93">W25Q64FV_Winbond_Flash_Memory</text>
<text x="233.2" y="90.4">U6</text>
<text x="152.3" y="101.8">GND</text>
<text x="152.3" y="96.8">D12</text>
<text x="152.3" y="99.3">D13</text>
<text x="177.8" y="101.8">GND</text>
<text x="178.5" y="99.3">D15</text>
<text x="179.5" y="96.8">D2</text>
<text x="226.6" y="98.7">CS</text>
<text x="238.3" y="98.7">VCC</text>
<text x="269" y="98.7">+5V</text>
<text x="148.9" y="103.5">16</text>
<text x="149" y="104.4">+5V</text>
<text x="152.3" y="104.4">VIN</text>
<text x="178.6" y="104.4">3V3</text>
<text x="192.3" y="106.3">GND</text>
<text x="226.6" y="102.5">D0</text>
<text x="226.6" y="106.3">~{WP}</text>
<text x="235.7" y="102.5">~{HOLD}</text>
<text x="238.4" y="106.3">CLK</text>
<text x="265.6" y="103.8">C2</text>
<text x="265.9" y="106.3">100nF</text>
<text x="226.6" y="110.1">GND</text>
<text x="240.3" y="110.1">DI</text>
<text x="45.4" y="116.5">+5V</text>
<text x="77.9" y="117.7">Screw_Terminal_01x02</text>
<text x="86.6" y="115.2">J2</text>
<text x="257.7" y="115.8">GND</text>
<text x="56.5" y="124.1">GND</text>
<text x="218.4" y="121.5">GND</text>
<text x="29.8" y="126.8" transform="rotate(-90 29.8 126.8)">INT</text>
<text x="32.4" y="127.5" transform="rotate(-90 32.4 127.5)">AD0</text>
<text x="34.9" y="127.5" transform="rotate(-90 34.9 127.5)">XCL</text>
<text x="37.5" y="127.7" transform="rotate(-90 37.5 127.7)">XDA</text>
<text x="40" y="127.7" transform="rotate(-90 40 127.7)">SDA</text>
<text x="42.5" y="127.5" transform="rotate(-90 42.5 127.5)">SCL</text>
<text x="45.1" y="127.9" transform="rotate(-90 45.1 127.9)">GND</text>
<text x="47.6" y="127.7" transform="rotate(-90 47.6 127.7)">VCC</text>
<text x="51" y="131.1">U5</text>
<text x="162.4" y="131.7">GND</text>
<text x="51.4" y="133.6">MPU6050</text>
<text x="93.3" y="133">GND</text>
<text x="136.5" y="136.8">GND</text>
<text x="162.4" y="136.8">RX</text>
<text x="162.4" y="134.2">TX</text>
<text x="188.9" y="134.9">U10</text>
<text x="189.3" y="137.4">GPS-NEO6M</text>
<text x="152.2" y="139.3">+5V</text>
<text x="162.4" y="139.3">VCC</text>
<text x="225.1" y="138.7">H13</text>
<text x="225.5" y="141.2">MountingHole_Pad</text>
<text x="230.2" y="138.7">H15 H17</text>
<text x="230.6" y="141.2">MountingHole_Pad</text>
<text x="239.1" y="139.3">H19</text>
<text x="239.5" y="141.9">MountingHole_Pad</text>
<text x="244.2" y="138.7">H21</text>
<text x="244.6" y="142.5">MountingHole_Pad</text>
<text x="249.9" y="139.9">H23</text>
<text x="250.3" y="142.5">MountingHole_Pad</text>
<text x="255" y="138.7">H24</text>
<text x="255.4" y="141.2">MountingHole_Pad</text>
<text x="260.7" y="138">H25</text>
<text x="220.3" y="147.6">GND</text>
<text x="224.7" y="148.2">GND GND</text>
<text x="233.6" y="147.6">GND</text>
<text x="238.7" y="148.2">GND</text>
<text x="244.4" y="148.2">GND GND</text>
<text x="255.2" y="147.6">GND</text>
<text x="225.8" y="150.7">H14</text>
<text x="226.1" y="153.9">MountingHole_Pad</text>
<text x="232.1" y="150.1">H16</text>
<text x="235" y="152.6">MountingHole_Pad</text>
<text x="237.8" y="150.7">H18</text>
<text x="246.1" y="150.7">H20</text>
<text x="251.8" y="150.1">H22</text>
<text x="252.2" y="152.6">MountingHole_Pad</text>
<text x="220.3" y="160.3">GND</text>
<text x="226.6" y="159.6">GND</text>
<text x="232.3" y="159.6">GND</text>
<text x="238.1" y="159.6">GND</text>
<text x="246.3" y="158.4">GND</text>
<text x="44.1" y="167.3">+5V</text>
<text x="98.7" y="167.3">+5V</text>
<text x="141.3" y="167.9">+5V</text>
<text x="55.8" y="173.6">GND</text>
<text x="110.4" y="173.6">GND</text>
<text x="38.7" y="177.8" transform="rotate(-90 38.7 177.8)">SDA</text>
<text x="41.3" y="177.6" transform="rotate(-90 41.3 177.6)">SCL</text>
<text x="43.8" y="178" transform="rotate(-90 43.8 178)">GND</text>
<text x="46.4" y="177.8" transform="rotate(-90 46.4 177.8)">VCC</text>
<text x="51" y="180">U2</text>
<text x="93.3" y="177.8" transform="rotate(-90 93.3 177.8)">SDA</text>
<text x="95.9" y="177.6" transform="rotate(-90 95.9 177.6)">SCL</text>
<text x="98.4" y="178" transform="rotate(-90 98.4 178)">GND</text>
<text x="101" y="177.8" transform="rotate(-90 101 177.8)">VCC</text>
<text x="105.6" y="180">U8</text>
<text x="135.9" y="178.5" transform="rotate(-90 135.9 178.5)">SDA</text>
<text x="138.4" y="178.3" transform="rotate(-90 138.4 178.3)">SCL</text>
<text x="141" y="178.7" transform="rotate(-90 141 178.7)">GND</text>
<text x="143.5" y="178.5" transform="rotate(-90 143.5 178.5)">VCC</text>
<text x="153" y="174.2">GND</text>
<text x="51.2" y="182.5">BMP180</text>
<text x="105.9" y="182.5">BMP180</text>
<text x="148.2" y="180.6">U9</text>
<text x="148.4" y="183.1">BMP180</text>
</g>
<g font-size="1.4" fill="#840000">
<text x="54.2" y="28.6">1</text>
<text x="41.5" y="31.1">2</text>
<text x="54.2" y="33.6">3</text>
<text x="261.4" y="56.5" transform="rotate(-90 261.4 56.5)">1</text>
<text x="261.4" y="64.1" transform="rotate(-90 261.4 64.1)">2</text>
<text x="260.1" y="101" transform="rotate(-90 260.1 101)">1</text>
<text x="260.1" y="108.6" transform="rotate(-90 260.1 108.6)">2</text>
</g>
</svg>
